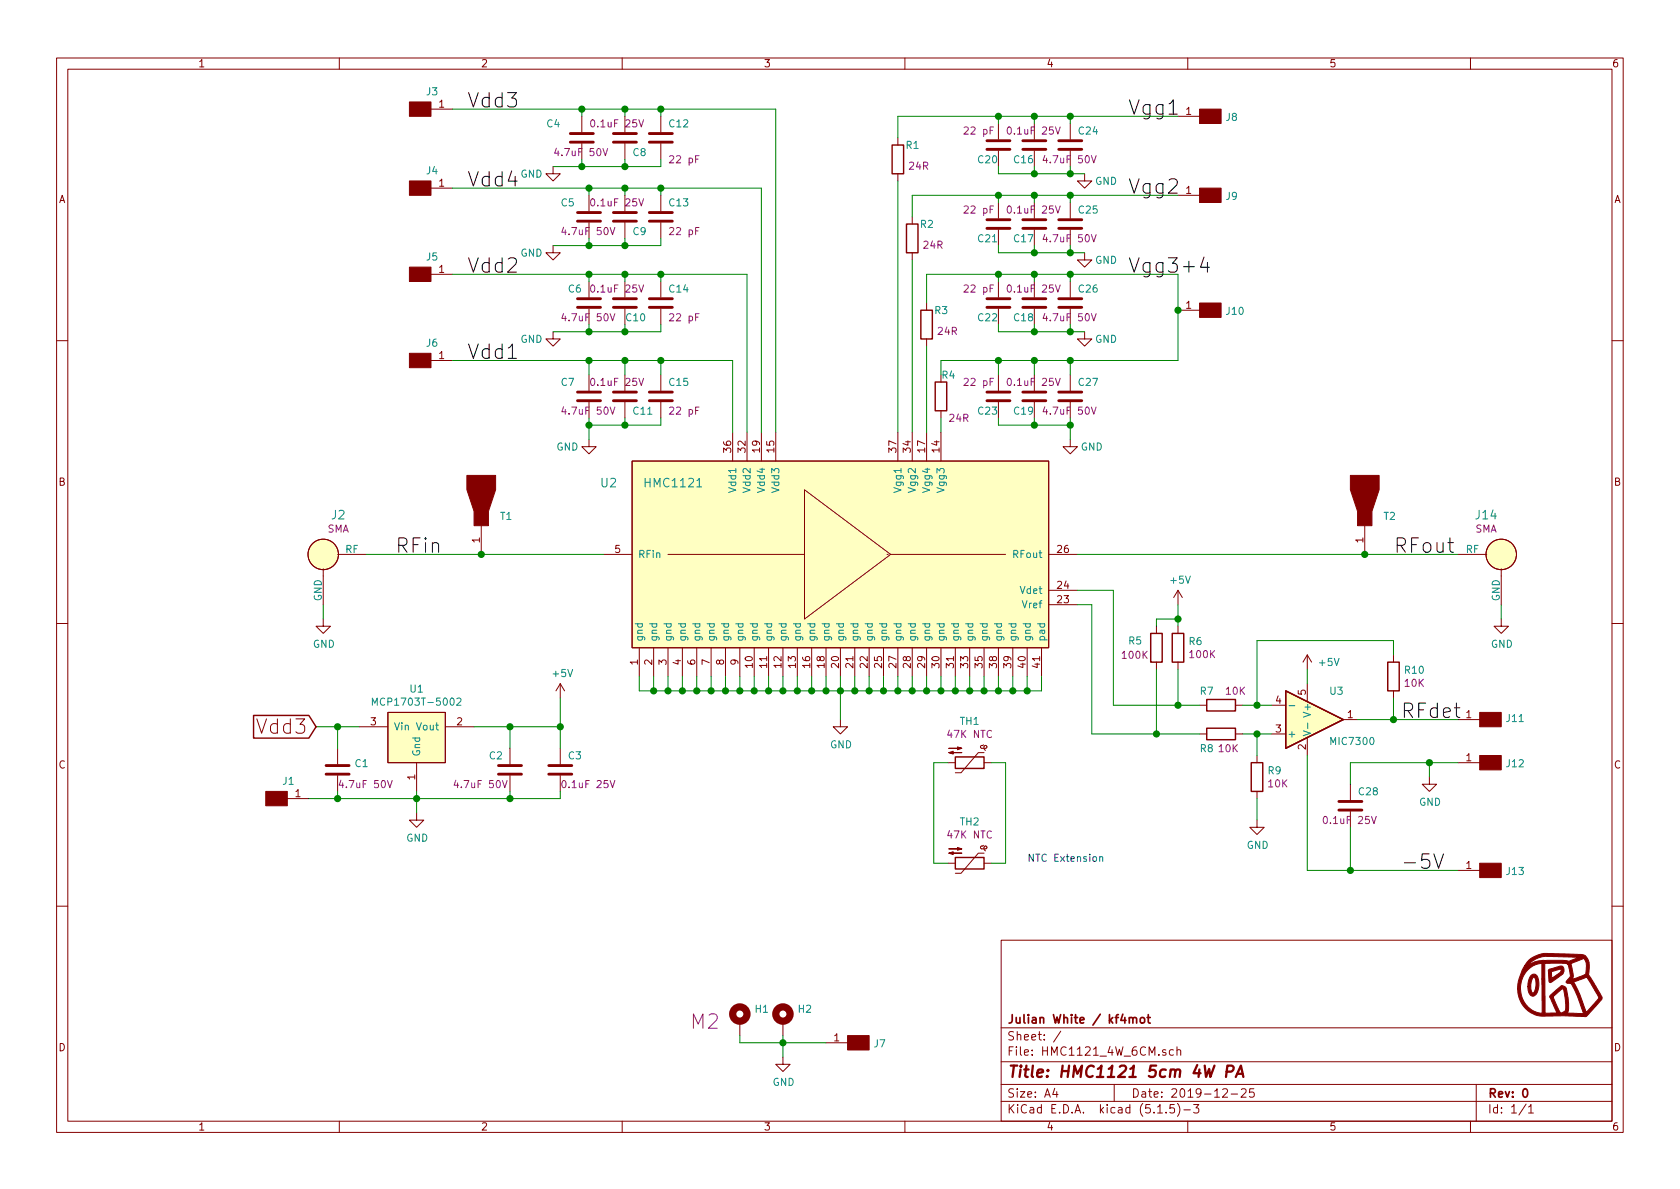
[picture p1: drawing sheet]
<svg xmlns="http://www.w3.org/2000/svg" width="297mm" height="210mm" viewBox="0 0 297 210" stroke-linecap="round" stroke-linejoin="round" font-family="sans-serif">
<g fill="none" stroke="#840000" stroke-width=".18">
<path d="M10 10.3h277v189.9h-277zM12 12.2h273v186.1h-273zM60 10.3v1.9M75.8 19.3h4.2M110 10.3v1.9M160 10.3v1.9M210 10.3v1.9M260 10.3v1.9M75.8 33.3h4.2M97.8 29.5v1.2h1.3l-1.3 1.3-1.3-1.3h1.3M102.9 20.6v2.8M102.9 25.4v2.8"/>
<path d="M104.1 34.5v2.8M104.1 39.4v2.8M110.5 20.6v2.8M110.5 25.4v2.8M110.5 34.5v2.8M110.5 39.4v2.8M116.8 20.6v2.8M116.8 25.4v2.8M116.8 34.5v2.8M116.8 39.4v2.8M158.7 24.4v1.2M158.7 30.7v1.3"/>
<path d="M161.3 38.3v1.3M176.5 21.8v2.8M176.5 26.7v2.8M176.5 35.8v2.8M182.9 21.8v2.8M182.9 26.7v2.8M182.9 35.8v2.8M189.2 21.8v2.8M189.2 26.7v2.8M189.2 35.8v2.8M191.8 30.7v1.3h1.2l-1.2 1.3-1.3-1.3h1.3M208.3 34.5h4.2"/>
<path d="M208.3 20.6h4.2M75.8 48.5h4.2M97.8 43.4v1.3h1.3l-1.3 1.3-1.3-1.3h1.3M97.8 58.7v1.2h1.3l-1.3 1.3-1.3-1.3h1.3M104.1 49.8v2.8M104.1 54.6v2.8M110.5 49.8v2.8M110.5 54.6v2.8M116.8 49.8v2.8M116.8 54.6v2.8M161.3 44.7v1.3M163.8 53.6v1.3"/>
<path d="M163.8 59.9v1.3M176.5 40.6v2.8M176.5 49.8v2.8M176.5 54.6v2.8M182.9 40.6v2.8M182.9 49.8v2.8M182.9 54.6v2.8M189.2 40.6v2.8M189.2 49.8v2.8M189.2 54.6v2.8M191.8 58.7v1.2h1.2l-1.2 1.3-1.3-1.3h1.3M191.8 44.7v1.3h1.2l-1.2 1.2-1.3-1.2h1.3"/>
<path d="M208.3 54.9h4.2M10 60.2h2M75.8 63.7h4.2M104.1 77.7v1.3h1.3l-1.3 1.3-1.2-1.3h1.2M104.1 66.3v2.8M104.1 71.1v2.8M110.5 66.3v2.8M110.5 71.1v2.8M116.8 66.3v2.8M116.8 71.1v2.8M129.5 76.4v5.1M132.1 76.4v5.1"/>
<path d="M134.6 76.4v5.1M137.2 76.4v5.1M158.7 76.4v5.1M161.3 76.4v5.1M163.8 76.4v5.1M166.4 72.6v1.3M166.4 76.4v5.1M176.5 66.3v2.8M176.5 71.1v2.8M182.9 66.3v2.8M182.9 71.1v2.8M189.2 77.7v1.3h1.3l-1.3 1.3-1.2-1.3h1.2"/>
<path d="M189.2 66.3v2.8M189.2 71.1v2.8M285 60.2h2M59.7 98h5.1M85.1 93v5M106.7 98h5.1M111.8 81.5h73.6v33h-73.6zM118.1 98h24.1M142.2 86.6l15.3 11.4-15.3 11.5zM156.8 98h.1M157.5 98h20.3M185.4 98h5.1"/>
<path d="M241.3 93v5M257.8 98h5.1M10 110.3h2M57.1 109.5v1.2h1.3l-1.3 1.3-1.2-1.3h1.2M57.1 100.6v6.3M113 114.5v5.1M115.6 114.5v5.1M118.1 114.5v5.1M120.6 114.5v5.1M123.2 114.5v5.1M125.7 114.5v5.1M128.3 114.5v5.1"/>
<path d="M130.8 114.5v5.1M133.3 114.5v5.1M135.9 114.5v5.1M138.4 114.5v5.1M141 114.5v5.1M143.5 114.5v5.1M146 114.5v5.1M148.6 114.5v5.1M151.1 114.5v5.1M153.7 114.5v5.1M156.2 114.5v5.1M158.7 114.5v5.1"/>
<path d="M161.3 114.5v5.1M163.8 114.5v5.1M166.4 114.5v5.1M168.9 114.5v5.1M171.4 114.5v5.1M174 114.5v5.1M176.5 114.5v5.1M179.1 114.5v5.1M181.6 114.5v5.1M184.1 114.5v5.1M185.4 106.9h5.1M185.4 104.4h5.1"/>
<path d="M204.5 110.7v1.3M204.5 117.1v1.3M208.3 104.4l-.8 1.3M208.3 104.4v2.5M208.3 110.7v1.3M208.3 117.1v1.3M208.3 104.4l.7 1.3M231.1 115.8l-.7 1.3M231.1 115.8v2.6M231.1 115.8l.8 1.3M246.4 115.8v1.3M265.4 109.5v1.2h1.3l-1.3 1.3-1.2-1.3h1.2"/>
<path d="M265.4 100.6v6.3M285 110.3h2M59.7 132.3v2.8M59.7 137.2v2.7M63.5 128.5h5.1M68.6 126h10.1v8.9h-10.1zM73.7 134.9v5M78.7 128.5h5.1M90.2 132.3v2.8M90.2 137.2v2.7M99.1 120.9v2.5M99.1 132.3v2.8"/>
<path d="M99.1 137.2v2.7M99.1 120.9l-.8 1.3M99.1 120.9l.7 1.3M148.6 127.2v1.3h1.3l-1.3 1.3-1.3-1.3h1.3M167.6 134.9h1.3M173.9 131.7l-.2 .1h-.2l-.1 .4 .1 .1h.8l.2-.1-.1-.4h-.3l-.1 .3v.4l.2 .2M174 133.1h-1l-3.1 3.5h-1M174 134.9h1.3M212.1 129.8h1.3M212.1 124.7h1.3M218.4 129.8h1.3M218.4 124.7h1.3"/>
<path d="M222.2 133.6v1.3M222.2 139.9v1.3M224.8 129.8h2.5M224.8 124.7h2.5M231.1 120.9v3M231.1 130.6v3M237.5 127.2h2.5M238.8 138.7v2.8M246.4 122.2v1.2M252.7 137.4v1.3h1.3l-1.3 1.2-1.2-1.2h1.2M257.8 134.9h4.2M257.8 127.2h4.2"/>
<path d="M50.4 141.2h4.2M73.7 143.8v1.2h1.2l-1.2 1.3-1.3-1.3h1.3M167.6 152.6h1.3M173.9 149.5l-.2 .1h-.2l-.1 .3 .1 .2h.8l.2-.2-.1-.3h-.3l-.1 .3v.4l.2 .2M174 150.9h-1l-3.1 3.5h-1M174 152.6h1.3M222.2 145v1.3h1.3l-1.3 1.3-1.2-1.3h1.2M238.8 143.5v2.8M257.8 153.9h4.2M10 160.2h2M177 166.3h108v32h-108zM285 160.2h2"/>
<path d="M60 198.3v1.9M110 198.3v1.9M130.8 180.6v2.5M138.4 186.9v1.3h1.3l-1.3 1.3-1.2-1.3h1.2M138.4 180.6v2.5M146 184.4h4.3M160 198.3v1.9M177 194.8h108M177 191.8h108M177 187.8h108M177 181.8h108M186.5 192.5l-.4 1h1"/>
<path d="M186.8 193v1M187.6 182.3l-1.3 2M197 191.8v3M204.7 196.8h.8M206.2 196.7v.1M207.5 185.7l-.5-.1-.2 .3v.6l.2 .1 .5-.1M207.6 195.3h-.7l-.1 .7 .2-.1 .5 .1 .2 .2-.1 .5-.2 .1-.6-.1M208.1 185.7h.1a.37 .37 0 0 1 .6 .1v.8M208.1 185.1v1.5M208.2 195.1a1.71 1.71 0 0 1 0 2.3M209.3 196.3h1.2M210 198.3v1.9"/>
<path d="M211 195.3h1l-.5 .6 .4 .1v.7l-.2 .1-.7-.1M216.2 192.7l.2-.2h.4l.2 .5-.9 1h.9M217.7 193.5h1.1M219.5 192.7l.2-.2h.3l.3 .2v.3v.2l-.9 .8h.9M221.7 192.5h-.7l-.1 .7 .2-.1 .5 .1 .2 .2-.1 .5-.2 .1-.6-.1M260 198.3v1.9M261 191.8v6.5M269.8 195.2l-1.2 2M270.3 195.8l.4-.5v1.5M270.3 196.8h.8"/>
<circle cx="57.1" cy="98" r="2.69"/>
<circle cx="265.4" cy="98" r="2.69"/>
</g>
<path d="M199.7 179.9v1M202.8 179.9h.6M203 179.4v1.3l.4 .2M199.7 180.1l.2-.2 .3 .1 .1 .9M200.3 180.1a.36 .36 0 0 1 .3-.2 .36 .36 0 0 1 .4 .2v.8M201.7 180.1l.2-.2 .4 .2v.7l-.2 .1-.4-.1zM269.4 192.7l.2-.2a.8 .8 0 0 1 .5 .8 .8 .8 0 0 1-.5 .7l-.2-.1-.2-.4z" fill="none" stroke="#840000" stroke-width=".3"/>
<path d="M216.9 189.5h.8a.56 .56 0 0 0 .4-.5 .56 .56 0 0 0-.3-.6h-.8l-.2 2M218.5 190.4l.9-2 .4 2M218.7 189.9h1" fill="none" stroke="#840000" stroke-width=".41"/>
<g fill="#840000" stroke="#840000" stroke-width=".18">
<path d="M149.9 183.1h3.8v2.6h-3.8z"/>
<path d="M212.1 33.3h3.8v2.5h-3.8z"/>
<path d="M72.4 18h3.8v2.6h-3.8z"/>
<path d="M261.6 152.6h3.8v2.6h-3.8z"/>
<path d="M167.8 132.3h2.3l-.8 .3v-.5l.8 .2z"/>
<path d="M167.8 133.1l.7-.3v.5l-.7-.2h2.3z"/>
<path d="M167.8 150.1h2.3l-.8 .3v-.5l.8 .2z"/>
<path d="M167.8 150.9l.7-.3v.5l-.7-.2h2.3z"/>
<path d="M82.5 84.1h5.1v2.5l-1.2 3.8v2.6h-2.6v-2.6l-1.3-3.8z"/>
<path d="M238.8 84.1h5v2.5l-1.2 3.8v2.6h-2.6v-2.6l-1.2-3.8z"/>
<path d="M72.4 62.5h3.8v2.5h-3.8z"/>
<path d="M261.6 126h3.8v2.5h-3.8z"/>
<path d="M47 139.9h3.8v2.6h-3.8z"/>
<path d="M72.4 32h3.8v2.5h-3.8z"/>
<path d="M212.1 19.3h3.8v2.5h-3.8z"/>
<path d="M72.4 47.2h3.8v2.6h-3.8z"/>
<path d="M212.1 53.6h3.8v2.5h-3.8z"/>
<path d="M261.6 133.6h3.8v2.5h-3.8z"/>
<path d="M270.2 169.9l1.3-.8 1.5-.5 7 .3a1.87 1.87 0 0 1 1 1.7l-.2 1.8 2.4 3.9 .1 .2-.2 .4-2.7 2.9-3.8-.2-3.4 .1a4.7 4.7 0 0 1-4.9-4.9h.5l.1 .3a4.2 4.2 0 0 0 3.8 4.1l-.1-6.1h.5l.1 .2v5.9l2.1-.1-1.3-2.8h.6l1 2.4a.47 .47 0 0 0 .4 .4 .47 .47 0 0 0 .5-.2l.3-.3v-1l-.3-2.6-.3-.2-1.6 1.5h-.6l.2-.4 1.8-1.6a.76 .76 0 0 1 .9 .4l.4 2.7v1.3l-.2 .4 2.9 .1-1.2-3.2-.8-1.8-.3-.3h-.6l-.2-.2h1.3l.1 .1 1 2.1 1.2 3.1 2.3-2.5-1.9-3.2a.5 .5 0 0 0-.6-.4l-2.1 .8h-1.3l.6-.8a.85 .85 0 0 0 .1-1l-.3-1.1-.2-.4h.6l.1 .2 .4 1.9-.3 .7 1.9-.7a.83 .83 0 0 0 .7-1.1v-1.1l-.5-.8-2.3 .9h-4.6v2.7h-.5v-2.7h-.1a4.3 4.3 0 0 0-3.7 4.4h-.5l.1-1.1 .7-2.1 .5-.9 .6 .1 1.1-.7 .9-.2 4.2-.1 1 .2 1.7-.7-5.6-.2a4 4 0 0 0-3.3 1.6h-.6z"/>
<path d="M273.8 171.5l2-.7a.65 .65 0 0 1 .7 .3 .65 .65 0 0 1 0 .7l-.2 .5-2 1.4a.27 .27 0 0 1-.4-.2l-.1-1.5h.5l.1 1 1.5-1.1 .1-.5-.1-.1-1.6 .5v.2h-.5z"/>
<path d="M270.6 172.6a.76 .76 0 0 1 .9-.3 .76 .76 0 0 1 .5 .8 2.83 2.83 0 0 1-.7 3 .83 .83 0 0 1-1.1-.9l-.1-.8h.5l.2 .9 .2 .3a.37 .37 0 0 0 .4-.4 2.39 2.39 0 0 0-.2-2.4l-.3 .4-.3 1.2h-.4l.1-1.2z"/>
</g>
<g fill="none" stroke="#840000" stroke-width=".51">
<path d="M100.8 25.1h4.1M100.8 23.6h4.1M102.1 39.1h4.1M102.1 37.6h4.1M108.5 25.1h4M108.5 23.6h4M108.5 39.1h4M108.5 37.6h4M114.8 25.1h4.1M114.8 23.6h4.1M114.8 39.1h4.1M114.8 37.6h4.1"/>
<path d="M174.5 26.4h4.1M174.5 24.9h4.1M174.5 38.9h4.1M180.8 26.4h4.1M180.8 24.9h4.1M180.8 38.9h4.1M187.2 26.4h4.1M187.2 24.9h4.1M187.2 38.9h4.1M102.1 54.4h4.1M102.1 52.8h4.1M108.5 54.4h4"/>
<path d="M108.5 52.8h4M114.8 54.4h4.1M114.8 52.8h4.1M174.5 40.4h4.1M174.5 54.4h4.1M174.5 52.8h4.1M180.8 40.4h4.1M180.8 54.4h4.1M180.8 52.8h4.1M187.2 40.4h4.1M187.2 54.4h4.1M187.2 52.8h4.1"/>
<path d="M102.1 70.9h4.1M102.1 69.3h4.1M108.5 70.9h4M108.5 69.3h4M114.8 70.9h4.1M114.8 69.3h4.1M174.5 70.9h4.1M174.5 69.3h4.1M180.8 70.9h4.1M180.8 69.3h4.1M187.2 70.9h4.1M187.2 69.3h4.1"/>
<path d="M57.7 136.9h4M57.7 135.4h4M88.1 136.9h4.1M88.1 135.4h4.1M97 136.9h4.1M97 135.4h4.1M236.7 143.3h4.1M236.7 141.7h4.1"/>
</g>
<g fill="none" stroke="#840084" stroke-width=".18">
<path d="M106.6 26.3l.4 1.2 .4-1.2M113 35.1l.4 1.3 .4-1.3M113 21.2l.4 1.2 .4-1.2M186.6 22.4l.4 1.3 .5-1.3M186.6 36.4l.4 1.3 .5-1.3M193 27.5l.4 1.3 .4-1.3M107.9 55.5l.4 1.2 .4-1.2M107.9 40.2l.4 1.3 .4-1.3M113 50.4l.4 1.3 .4-1.3M186.6 50.4l.4 1.3 .5-1.3M193 41.5l.4 1.3 .4-1.3M193 55.5l.4 1.2 .4-1.2"/>
<path d="M107.9 72l.4 1.2 .4-1.2M113 66.9l.4 1.3 .4-1.3M186.6 66.9l.4 1.3 .5-1.3M193 72l.4 1.2 .4-1.2M68.5 138l.4 1.3 .4-1.3M88.8 138l.5 1.3 .4-1.3M107.9 138l.4 1.3 .4-1.3M242.5 144.4l.4 1.2 .4-1.2"/>
</g>
<g fill="none" stroke="#840000" stroke-width=".25">
<path d="M157.7 25.6h2.1v5.1h-2.1zM160.3 39.6h2v5.1h-2zM162.8 54.9h2v5h-2zM165.4 67.6h2v5h-2zM203.5 112h2v5.1h-2zM207.3 112h2v5.1h-2zM245.4 117.1h2v5.1h-2zM44.8 126.5h9.8l1.3 2-1.3 2h-9.8zM168.9 133.9h5.1v2h-5.1zM213.4 123.7h5v2h-5zM213.4 128.8h5v2h-5zM221.2 134.9h2.1v5h-2.1z"/>
<path d="M227.3 122.2l10.2 5-10.2 5.1zM168.9 151.6h5.1v2.1h-5.1z"/>
</g>
<g fill="#ffffc2" stroke="#ffffc2" stroke-width=".18">
<path d="M227.3 122.2l10.2 5-10.2 5.1z"/>
<path d="M111.8 81.5h73.6v33h-73.6z"/>
<path d="M68.6 126h10.1v8.9h-10.1z"/>
<circle cx="57.1" cy="98" r="2.69"/>
<circle cx="265.4" cy="98" r="2.69"/>
</g>
<g fill="none" stroke="#840000" stroke-width="1.3">
<circle cx="130.8" cy="179.3" r="1.27"/>
<circle cx="138.4" cy="179.3" r="1.27"/>
</g>
<path d="M65.8 124.7v-1.3l.5 1 .4-1v1.3M80.8 123.6l.5-.2 .2 .2v.2v.2l-.8 .7h.8M227.9 124.8h1M230.4 129.2l1.3 .5-1.3 .4M231.2 127.9v.9" fill="none" stroke="#008484" stroke-width=".18"/>
<g fill="none" stroke="#008400" stroke-width=".18">
<path d="M80 19.3h57.2v57.1M102.9 19.3v1.3M110.5 19.3v1.3M116.8 19.3v1.3M80 33.3h54.6v43.1M102.9 28.2v1.3M104.1 33.3v1.2M110.5 28.2v1.3M110.5 33.3v1.2M116.8 28.2v1.3h-19M116.8 33.3v1.2M158.7 32v44.4"/>
<path d="M176.5 20.6v1.2M176.5 29.5v1.2h15.3M176.5 34.5v1.3M182.9 20.6v1.2M182.9 29.5v1.2M182.9 34.5v1.3M189.2 20.6v1.2M189.2 29.5v1.2M189.2 34.5v1.3M208.3 34.5h-47v3.8M208.3 20.6h-49.6v3.8M80 48.5h52.1v27.9"/>
<path d="M104.1 42.2v1.2M104.1 48.5v1.3M104.1 57.4v1.3M110.5 42.2v1.2M110.5 48.5v1.3M110.5 57.4v1.3M116.8 57.4v1.3h-19M116.8 42.2v1.2h-19M116.8 48.5v1.3M161.3 46v30.4M163.8 53.6v-5.1h44.5v15.2h-41.9v2.6M176.5 43.4v1.3h15.3"/>
<path d="M176.5 48.5v1.3M176.5 57.4v1.3h15.3M182.9 43.4v1.3M182.9 48.5v1.3M182.9 57.4v1.3M189.2 43.4v1.3M189.2 48.5v1.3M189.2 57.4v1.3M80 63.7h49.5v12.7M104.1 63.7v2.6M104.1 73.9v3.8M110.5 63.7v2.6"/>
<path d="M110.5 73.9v1.3M116.8 73.9v1.3h-12.7M116.8 63.7v2.6M163.8 61.2v15.2M166.4 73.9v2.5M176.5 73.9v1.3h12.7M176.5 63.7v2.6M182.9 63.7v2.6M182.9 73.9v1.3M189.2 63.7v2.6M189.2 73.9v3.8M64.8 98h41.9"/>
<path d="M190.5 98h67.3M57.1 106.9v2.6M113 119.6v2.6h71.1v-2.6M115.6 119.6v2.6M118.1 119.6v2.6M120.6 119.6v2.6M123.2 119.6v2.6M125.7 119.6v2.6M128.3 119.6v2.6M130.8 119.6v2.6M133.3 119.6v2.6M135.9 119.6v2.6"/>
<path d="M138.4 119.6v2.6M141 119.6v2.6M143.5 119.6v2.6M146 119.6v2.6M148.6 119.6v7.6M151.1 119.6v2.6M153.7 119.6v2.6M156.2 119.6v2.6M158.7 119.6v2.6M161.3 119.6v2.6M163.8 119.6v2.6M166.4 119.6v2.6"/>
<path d="M168.9 119.6v2.6M171.4 119.6v2.6M174 119.6v2.6M176.5 119.6v2.6M179.1 119.6v2.6M181.6 119.6v2.6M190.5 106.9h2.5v22.9h19.1M190.5 104.4h6.3v20.3h15.3M204.5 118.4v11.4M208.3 106.9v3.8M208.3 118.4v6.3M208.3 109.5h-3.8v1.2"/>
<path d="M231.1 118.4v2.5M246.4 115.8v-2.5h-24.2v11.4M265.4 106.9v2.6M55.9 128.5h7.6M59.7 128.5v3.8M59.7 139.9v1.3M73.7 139.9v3.9M83.8 128.5h15.3M90.2 128.5v3.8M90.2 139.9v1.3M99.1 139.9v1.3h-44.5M99.1 123.4v8.9"/>
<path d="M167.6 134.9h-2.5v17.7h2.5M175.3 134.9h2.5v17.7h-2.5M219.7 129.8h5.1M219.7 124.7h5.1M222.2 129.8v3.8M231.1 133.6v20.3h26.7M240 127.2h17.8M246.4 123.4v3.8M252.7 134.9v2.5M257.8 134.9h-19v3.8M222.2 141.2v3.8M238.8 146.3v7.6"/>
<path d="M130.8 183.1v1.3h15.2M138.4 183.1v3.8"/>
</g>
<path d="M212.9 45.5l-.6 1.8h1.5M213.5 46.4v1.7M253.5 151l.9 2.5 .8-2.5" fill="none" stroke="#000" stroke-width=".18"/>
<path d="M194.4 151.6l.2-.1h.3l.1 .8M194.4 151.5v.8" fill="none" stroke="#0000c2" stroke-width=".18"/>
<g fill="#008400" stroke="#008400" stroke-width=".25">
<circle cx="73.7" cy="141.2" r=".51"/>
<circle cx="135.9" cy="122.2" r=".51"/>
<circle cx="208.3" cy="54.9" r=".51"/>
<circle cx="138.4" cy="122.2" r=".51"/>
<circle cx="222.3" cy="124.7" r=".51"/>
<circle cx="141" cy="122.2" r=".51"/>
<circle cx="59.7" cy="141.2" r=".51"/>
<circle cx="143.5" cy="122.2" r=".51"/>
<circle cx="222.3" cy="129.8" r=".51"/>
<circle cx="146.1" cy="122.2" r=".51"/>
<circle cx="90.2" cy="141.2" r=".51"/>
<circle cx="238.8" cy="153.9" r=".51"/>
<circle cx="148.6" cy="122.2" r=".51"/>
<circle cx="252.7" cy="134.9" r=".51"/>
<circle cx="85.1" cy="98" r=".51"/>
<circle cx="110.5" cy="29.5" r=".51"/>
<circle cx="204.5" cy="129.8" r=".51"/>
<circle cx="241.3" cy="98" r=".51"/>
<circle cx="208.3" cy="124.7" r=".51"/>
<circle cx="189.2" cy="48.5" r=".51"/>
<circle cx="116.8" cy="63.7" r=".51"/>
<circle cx="110.5" cy="63.7" r=".51"/>
<circle cx="176.5" cy="63.7" r=".51"/>
<circle cx="104.1" cy="63.7" r=".51"/>
<circle cx="182.9" cy="63.7" r=".51"/>
<circle cx="189.2" cy="63.7" r=".51"/>
<circle cx="208.3" cy="109.5" r=".51"/>
<circle cx="182.9" cy="75.2" r=".51"/>
<circle cx="110.5" cy="75.2" r=".51"/>
<circle cx="138.4" cy="184.4" r=".51"/>
<circle cx="182.9" cy="48.5" r=".51"/>
<circle cx="176.5" cy="48.5" r=".51"/>
<circle cx="151.1" cy="122.2" r=".51"/>
<circle cx="153.7" cy="122.2" r=".51"/>
<circle cx="182.9" cy="58.7" r=".51"/>
<circle cx="156.2" cy="122.2" r=".51"/>
<circle cx="130.8" cy="122.2" r=".51"/>
<circle cx="104.1" cy="48.5" r=".51"/>
<circle cx="110.5" cy="48.5" r=".51"/>
<circle cx="102.9" cy="29.5" r=".51"/>
<circle cx="104.1" cy="43.4" r=".51"/>
<circle cx="116.8" cy="48.5" r=".51"/>
<circle cx="104.1" cy="58.7" r=".51"/>
<circle cx="104.1" cy="75.2" r=".51"/>
<circle cx="110.5" cy="58.7" r=".51"/>
<circle cx="116.8" cy="19.3" r=".51"/>
<circle cx="110.5" cy="19.3" r=".51"/>
<circle cx="102.9" cy="19.3" r=".51"/>
<circle cx="110.5" cy="43.4" r=".51"/>
<circle cx="116.8" cy="33.3" r=".51"/>
<circle cx="110.5" cy="33.3" r=".51"/>
<circle cx="104.1" cy="33.3" r=".51"/>
<circle cx="99.1" cy="128.5" r=".51"/>
<circle cx="189.2" cy="58.7" r=".51"/>
<circle cx="189.2" cy="30.7" r=".51"/>
<circle cx="189.2" cy="44.7" r=".51"/>
<circle cx="179.1" cy="122.2" r=".51"/>
<circle cx="181.6" cy="122.2" r=".51"/>
<circle cx="115.6" cy="122.2" r=".51"/>
<circle cx="118.1" cy="122.2" r=".51"/>
<circle cx="90.2" cy="128.5" r=".51"/>
<circle cx="158.8" cy="122.2" r=".51"/>
<circle cx="120.7" cy="122.2" r=".51"/>
<circle cx="123.2" cy="122.2" r=".51"/>
<circle cx="125.7" cy="122.2" r=".51"/>
<circle cx="59.7" cy="128.5" r=".51"/>
<circle cx="246.4" cy="127.2" r=".51"/>
<circle cx="128.3" cy="122.2" r=".51"/>
<circle cx="133.4" cy="122.2" r=".51"/>
<circle cx="176.5" cy="122.2" r=".51"/>
<circle cx="182.9" cy="44.7" r=".51"/>
<circle cx="161.3" cy="122.2" r=".51"/>
<circle cx="182.9" cy="30.7" r=".51"/>
<circle cx="163.8" cy="122.2" r=".51"/>
<circle cx="189.2" cy="34.5" r=".51"/>
<circle cx="182.9" cy="34.5" r=".51"/>
<circle cx="166.4" cy="122.2" r=".51"/>
<circle cx="176.5" cy="34.5" r=".51"/>
<circle cx="168.9" cy="122.2" r=".51"/>
<circle cx="189.2" cy="20.6" r=".51"/>
<circle cx="182.9" cy="20.6" r=".51"/>
<circle cx="171.5" cy="122.2" r=".51"/>
<circle cx="176.5" cy="20.6" r=".51"/>
<circle cx="174" cy="122.2" r=".51"/>
<circle cx="189.2" cy="75.2" r=".51"/>
</g>
<g font-size="3.5">
<text x="82.5" y="19">Vdd3</text>
<text x="199.4" y="20.3">Vgg1</text>
<text x="82.5" y="33">Vdd4</text>
<text x="199.4" y="34.3">Vgg2</text>
<text x="82.5" y="48.3">Vdd2</text>
<text x="199.4" y="48.3">Vgg3+4</text>
<text x="82.5" y="63.5">Vdd1</text>
<text x="69.8" y="97.8">RFin</text>
<text x="246.4" y="97.8">RFout</text>
<text x="247.6" y="127">RFdet</text>
<text x="247.6" y="153.7">-5V</text>
</g>
<text font-size="3.5" fill="#840000" x="45.8" y="129.8">Vdd3</text>
<text font-size="3.5" fill="#840084" x="122.2" y="182">M2</text>
<text font-size="2.8" fill="#840000" x="178" y="190.5">Title: HMC1121 5cm 4W PA</text>
<g font-size="2.1" fill="#008484">
<text x="106.3" y="86.2">U2</text>
<text x="114.3" y="86.2">HMC1121</text>
<text x="58.6" y="91.8">J2</text>
<text x="261" y="91.8">J14</text>
</g>
<g font-size="2.1" fill="#840000">
<text x="178" y="184">Sheet: /</text>
<text x="178" y="181">Julian White / kf4mot</text>
<text x="178" y="186.7">File: HMC1121_4W_6CM.sch</text>
<text x="178" y="196.9">KiCad E.D.A. kicad (5.1.5)-3</text>
<text x="178" y="194.1">Size: A4</text>
<text x="200" y="194.1">Date: 2019-12-25</text>
<text x="263" y="194.1">Rev: 0</text>
<text x="263" y="196.9">Id: 1/1</text>
</g>
<g font-size="1.8" fill="#840000">
<text x="35" y="11.9">1</text>
<text x="85" y="11.9">2</text>
<text x="135" y="11.9">3</text>
<text x="185" y="11.9">4</text>
<text x="235" y="11.9">5</text>
<text x="285" y="11.9">6</text>
<text x="77.6" y="19">1</text>
<text x="209.7" y="20.3">1</text>
<text x="10.4" y="35.9">A</text>
<text x="77.6" y="33">1</text>
<text x="209.7" y="34.3">1</text>
<text x="285.4" y="35.9">A</text>
<text x="77.6" y="48.3">1</text>
<text x="209.7" y="54.6">1</text>
<text x="77.6" y="63.5">1</text>
<text x="129.3" y="80" transform="rotate(-90 129.3 80)">36</text>
<text x="131.8" y="80" transform="rotate(-90 131.8 80)">32</text>
<text x="134.4" y="80" transform="rotate(-90 134.4 80)">19</text>
<text x="136.9" y="80" transform="rotate(-90 136.9 80)">15</text>
<text x="158.5" y="80" transform="rotate(-90 158.5 80)">37</text>
<text x="161" y="80" transform="rotate(-90 161 80)">34</text>
<text x="163.6" y="80" transform="rotate(-90 163.6 80)">17</text>
<text x="166.1" y="80" transform="rotate(-90 166.1 80)">14</text>
<text x="10.4" y="85.9">B</text>
<text x="285.4" y="85.9">B</text>
<text x="84.8" y="96" transform="rotate(-90 84.8 96)">1</text>
<text x="241" y="96" transform="rotate(-90 241 96)">1</text>
<text x="108.7" y="97.8">5</text>
<text x="187" y="97.8">26</text>
<text x="187" y="106.7">23</text>
<text x="187" y="104.1">24</text>
<text x="112.8" y="117.6" transform="rotate(-90 112.8 117.6)">1</text>
<text x="115.3" y="117.6" transform="rotate(-90 115.3 117.6)">2</text>
<text x="117.9" y="117.6" transform="rotate(-90 117.9 117.6)">3</text>
<text x="120.4" y="117.6" transform="rotate(-90 120.4 117.6)">4</text>
<text x="122.9" y="117.6" transform="rotate(-90 122.9 117.6)">6</text>
<text x="125.5" y="117.6" transform="rotate(-90 125.5 117.6)">7</text>
<text x="128" y="117.6" transform="rotate(-90 128 117.6)">8</text>
<text x="130.6" y="117.6" transform="rotate(-90 130.6 117.6)">9</text>
<text x="133.1" y="118.1" transform="rotate(-90 133.1 118.1)">10</text>
<text x="135.6" y="118.1" transform="rotate(-90 135.6 118.1)">11</text>
<text x="138.2" y="118.1" transform="rotate(-90 138.2 118.1)">12</text>
<text x="140.7" y="118.1" transform="rotate(-90 140.7 118.1)">13</text>
<text x="143.3" y="118.1" transform="rotate(-90 143.3 118.1)">16</text>
<text x="145.8" y="118.1" transform="rotate(-90 145.8 118.1)">18</text>
<text x="148.3" y="118.1" transform="rotate(-90 148.3 118.1)">20</text>
<text x="150.9" y="118.1" transform="rotate(-90 150.9 118.1)">21</text>
<text x="153.4" y="118.1" transform="rotate(-90 153.4 118.1)">22</text>
<text x="156" y="118.1" transform="rotate(-90 156 118.1)">25</text>
<text x="158.5" y="118.1" transform="rotate(-90 158.5 118.1)">27</text>
<text x="161" y="118.1" transform="rotate(-90 161 118.1)">28</text>
<text x="163.6" y="118.1" transform="rotate(-90 163.6 118.1)">29</text>
<text x="166.1" y="118.1" transform="rotate(-90 166.1 118.1)">30</text>
<text x="168.7" y="118.1" transform="rotate(-90 168.7 118.1)">31</text>
<text x="171.2" y="118.1" transform="rotate(-90 171.2 118.1)">33</text>
<text x="173.7" y="118.1" transform="rotate(-90 173.7 118.1)">35</text>
<text x="176.3" y="118.1" transform="rotate(-90 176.3 118.1)">38</text>
<text x="178.8" y="118.1" transform="rotate(-90 178.8 118.1)">39</text>
<text x="181.4" y="118.1" transform="rotate(-90 181.4 118.1)">40</text>
<text x="183.9" y="118.1" transform="rotate(-90 183.9 118.1)">41</text>
<text x="225.6" y="124.5">4</text>
<text x="230.9" y="122.9" transform="rotate(-90 230.9 122.9)">5</text>
<text x="65.6" y="128.3">3</text>
<text x="80.8" y="128.3">2</text>
<text x="225.6" y="129.5">3</text>
<text x="238.3" y="127">1</text>
<text x="259.2" y="127">1</text>
<text x="10.4" y="135.9">C</text>
<text x="73.4" y="137.9" transform="rotate(-90 73.4 137.9)">1</text>
<text x="230.9" y="132.6" transform="rotate(-90 230.9 132.6)">2</text>
<text x="259.2" y="134.6">1</text>
<text x="285.4" y="135.9">C</text>
<text x="52.2" y="141">1</text>
<text x="259.2" y="153.7">1</text>
<text x="10.4" y="185.9">D</text>
<text x="147.5" y="184.1">1</text>
<text x="285.4" y="185.9">D</text>
<text x="35" y="199.9">1</text>
<text x="85" y="199.9">2</text>
<text x="135" y="199.9">3</text>
<text x="185" y="199.9">4</text>
<text x="235" y="199.9">5</text>
<text x="285" y="199.9">6</text>
</g>
<g font-size="1.8" fill="#008484">
<text x="75.4" y="16.9">J3</text>
<text x="96.7" y="22.5">C4</text>
<text x="118.4" y="22.5">C12</text>
<text x="190.8" y="23.8">C24</text>
<text x="216.8" y="21.4">J8</text>
<text x="112" y="27.6">C8</text>
<text x="160.2" y="26.3">R1</text>
<text x="173" y="28.9">C20</text>
<text x="179.3" y="28.9">C16</text>
<text x="75.4" y="30.8">J4</text>
<text x="92" y="31.4">GND</text>
<text x="193.6" y="32.7">GND</text>
<text x="216.8" y="35.4">J9</text>
<text x="99.3" y="36.5">C5</text>
<text x="112" y="41.6">C9</text>
<text x="118.4" y="36.5">C13</text>
<text x="162.8" y="40.3">R2</text>
<text x="190.8" y="37.8">C25</text>
<text x="75.4" y="46.1">J5</text>
<text x="92" y="45.4">GND</text>
<text x="173" y="42.8">C21</text>
<text x="179.3" y="42.8">C17</text>
<text x="193.6" y="46.7">GND</text>
<text x="100.5" y="51.7">C6</text>
<text x="118.4" y="51.7">C14</text>
<text x="190.8" y="51.7">C26</text>
<text x="110.8" y="56.8">C10</text>
<text x="165.3" y="55.5">R3</text>
<text x="173" y="56.8">C22</text>
<text x="179.3" y="56.8">C18</text>
<text x="216.9" y="55.7">J10</text>
<text x="75.4" y="61.3">J6</text>
<text x="92" y="60.6">GND</text>
<text x="193.6" y="60.6">GND</text>
<text x="99.3" y="68.2">C7</text>
<text x="118.4" y="68.2">C15</text>
<text x="166.6" y="67">R4</text>
<text x="190.8" y="68.2">C27</text>
<text x="112" y="73.3">C11</text>
<text x="173" y="73.3">C23</text>
<text x="179.3" y="73.3">C19</text>
<text x="98.4" y="79.7">GND</text>
<text x="191.1" y="79.7">GND</text>
<text x="130.2" y="86.9" transform="rotate(-90 130.2 86.9)">Vdd1</text>
<text x="132.7" y="86.9" transform="rotate(-90 132.7 86.9)">Vdd2</text>
<text x="135.3" y="86.9" transform="rotate(-90 135.3 86.9)">Vdd4</text>
<text x="137.8" y="86.9" transform="rotate(-90 137.8 86.9)">Vdd3</text>
<text x="159.4" y="86.9" transform="rotate(-90 159.4 86.9)">Vgg1</text>
<text x="161.9" y="86.9" transform="rotate(-90 161.9 86.9)">Vgg2</text>
<text x="164.5" y="86.9" transform="rotate(-90 164.5 86.9)">Vgg4</text>
<text x="167" y="86.9" transform="rotate(-90 167 86.9)">Vgg3</text>
<text x="88.5" y="91.9">T1</text>
<text x="244.7" y="91.9">T2</text>
<text x="61.1" y="97.8">RF</text>
<text x="112.8" y="98.7">RFin</text>
<text x="179.3" y="98.7">RFout</text>
<text x="259.2" y="97.8">RF</text>
<text x="56.9" y="106.3" transform="rotate(-90 56.9 106.3)">GND</text>
<text x="180.6" y="105">Vdet</text>
<text x="181" y="107.6">Vref</text>
<text x="207.1" y="103.2">+5V</text>
<text x="265.2" y="106.3" transform="rotate(-90 265.2 106.3)">GND</text>
<text x="113.7" y="113.5" transform="rotate(-90 113.7 113.5)">gnd</text>
<text x="116.2" y="113.5" transform="rotate(-90 116.2 113.5)">gnd</text>
<text x="118.7" y="113.5" transform="rotate(-90 118.7 113.5)">gnd</text>
<text x="121.3" y="113.5" transform="rotate(-90 121.3 113.5)">gnd</text>
<text x="123.8" y="113.5" transform="rotate(-90 123.8 113.5)">gnd</text>
<text x="126.4" y="113.5" transform="rotate(-90 126.4 113.5)">gnd</text>
<text x="128.9" y="113.5" transform="rotate(-90 128.9 113.5)">gnd</text>
<text x="131.4" y="113.5" transform="rotate(-90 131.4 113.5)">gnd</text>
<text x="134" y="113.5" transform="rotate(-90 134 113.5)">gnd</text>
<text x="136.5" y="113.5" transform="rotate(-90 136.5 113.5)">gnd</text>
<text x="139.1" y="113.5" transform="rotate(-90 139.1 113.5)">gnd</text>
<text x="141.6" y="113.5" transform="rotate(-90 141.6 113.5)">gnd</text>
<text x="144.1" y="113.5" transform="rotate(-90 144.1 113.5)">gnd</text>
<text x="146.7" y="113.5" transform="rotate(-90 146.7 113.5)">gnd</text>
<text x="149.2" y="113.5" transform="rotate(-90 149.2 113.5)">gnd</text>
<text x="151.8" y="113.5" transform="rotate(-90 151.8 113.5)">gnd</text>
<text x="154.3" y="113.5" transform="rotate(-90 154.3 113.5)">gnd</text>
<text x="156.8" y="113.5" transform="rotate(-90 156.8 113.5)">gnd</text>
<text x="159.4" y="113.5" transform="rotate(-90 159.4 113.5)">gnd</text>
<text x="161.9" y="113.5" transform="rotate(-90 161.9 113.5)">gnd</text>
<text x="164.5" y="113.5" transform="rotate(-90 164.5 113.5)">gnd</text>
<text x="167" y="113.5" transform="rotate(-90 167 113.5)">gnd</text>
<text x="169.5" y="113.5" transform="rotate(-90 169.5 113.5)">gnd</text>
<text x="172.1" y="113.5" transform="rotate(-90 172.1 113.5)">gnd</text>
<text x="174.6" y="113.5" transform="rotate(-90 174.6 113.5)">gnd</text>
<text x="177.2" y="113.5" transform="rotate(-90 177.2 113.5)">gnd</text>
<text x="179.7" y="113.5" transform="rotate(-90 179.7 113.5)">gnd</text>
<text x="182.2" y="113.5" transform="rotate(-90 182.2 113.5)">gnd</text>
<text x="184.8" y="113.5" transform="rotate(-90 184.8 113.5)">pad</text>
<text x="199.6" y="114">R5</text>
<text x="55.3" y="114.5">GND</text>
<text x="97.8" y="119.7">+5V</text>
<text x="210.3" y="114.1">R6</text>
<text x="233.3" y="117.8">+5V</text>
<text x="248.4" y="119.1">R10</text>
<text x="263.6" y="114.5">GND</text>
<text x="66.9" y="124.8">MCP1703T-5002</text>
<text x="72.5" y="122.5">U1</text>
<text x="212.2" y="122.9">R7</text>
<text x="235.2" y="122.9">U3</text>
<text x="69.6" y="129.2">Vin</text>
<text x="73.8" y="129.2">Vout</text>
<text x="169.8" y="128.2">TH1</text>
<text x="227.6" y="130.4">+</text>
<text x="231.8" y="126.4" transform="rotate(-90 231.8 126.4)">V+</text>
<text x="235.5" y="131.7">MIC7300</text>
<text x="266.4" y="127.7">J11</text>
<text x="62.8" y="135.7">C1</text>
<text x="74.3" y="133.9" transform="rotate(-90 74.3 133.9)">Gnd</text>
<text x="86.6" y="134.3">C2</text>
<text x="100.5" y="134.3">C3</text>
<text x="146.8" y="132.3">GND</text>
<text x="212.2" y="133">R8</text>
<text x="224.2" y="136.9">R9</text>
<text x="266.4" y="135.7">J12</text>
<text x="50" y="138.8">J1</text>
<text x="240.3" y="140.6">C28</text>
<text x="250.9" y="142.5">GND</text>
<text x="71.8" y="148.8">GND</text>
<text x="169.8" y="146">TH2</text>
<text x="220.4" y="150.1">GND</text>
<text x="266.4" y="154.7">J13</text>
<text x="133.6" y="179.1">H1</text>
<text x="141.2" y="179.1">H2</text>
<text x="154.6" y="185.2">J7</text>
<text x="136.6" y="192">GND</text>
</g>
<g font-size="1.8" fill="#840084">
<text x="105" y="22.5">0.1uF 25V</text>
<text x="170.7" y="23.8">22 pF</text>
<text x="178.6" y="23.8">0.1uF 25V</text>
<text x="98.6" y="27.6">4.7uF 50V</text>
<text x="118.7" y="28.9">22 pF</text>
<text x="185" y="28.9">4.7uF 50V</text>
<text x="160.8" y="30">24R</text>
<text x="99.9" y="41.6">4.7uF 50V</text>
<text x="105" y="36.5">0.1uF 25V</text>
<text x="118.7" y="41.6">22 pF</text>
<text x="170.7" y="37.8">22 pF</text>
<text x="178.6" y="37.8">0.1uF 25V</text>
<text x="163.3" y="44">24R</text>
<text x="185" y="42.8">4.7uF 50V</text>
<text x="105" y="51.7">0.1uF 25V</text>
<text x="170.7" y="51.7">22 pF</text>
<text x="178.6" y="51.7">0.1uF 25V</text>
<text x="99.9" y="56.8">4.7uF 50V</text>
<text x="118.7" y="56.8">22 pF</text>
<text x="165.9" y="59.2">24R</text>
<text x="185" y="56.8">4.7uF 50V</text>
<text x="105" y="68.2">0.1uF 25V</text>
<text x="170.7" y="68.2">22 pF</text>
<text x="178.6" y="68.2">0.1uF 25V</text>
<text x="99.9" y="73.3">4.7uF 50V</text>
<text x="118.7" y="73.3">22 pF</text>
<text x="167.9" y="74.6">24R</text>
<text x="185" y="73.3">4.7uF 50V</text>
<text x="57.9" y="94.2">SMA</text>
<text x="260.8" y="94.2">SMA</text>
<text x="198.5" y="116.5">100K</text>
<text x="210.5" y="116.4">100K</text>
<text x="216.8" y="122.9">10K</text>
<text x="248.4" y="121.5">10K</text>
<text x="167.8" y="130.5">47K NTC</text>
<text x="215.5" y="133">10K</text>
<text x="60.5" y="139.4">4.7uF 50V</text>
<text x="80.8" y="139.4">4.7uF 50V</text>
<text x="99.9" y="139.4">0.1uF 25V</text>
<text x="224.3" y="139.2">10K</text>
<text x="167.8" y="148.3">47K NTC</text>
<text x="234.5" y="145.7">0.1uF 25V</text>
</g>
<text font-size="1.8" fill="#0000c2" x="181.6" y="152.4">NTC Extension</text>
</svg>
